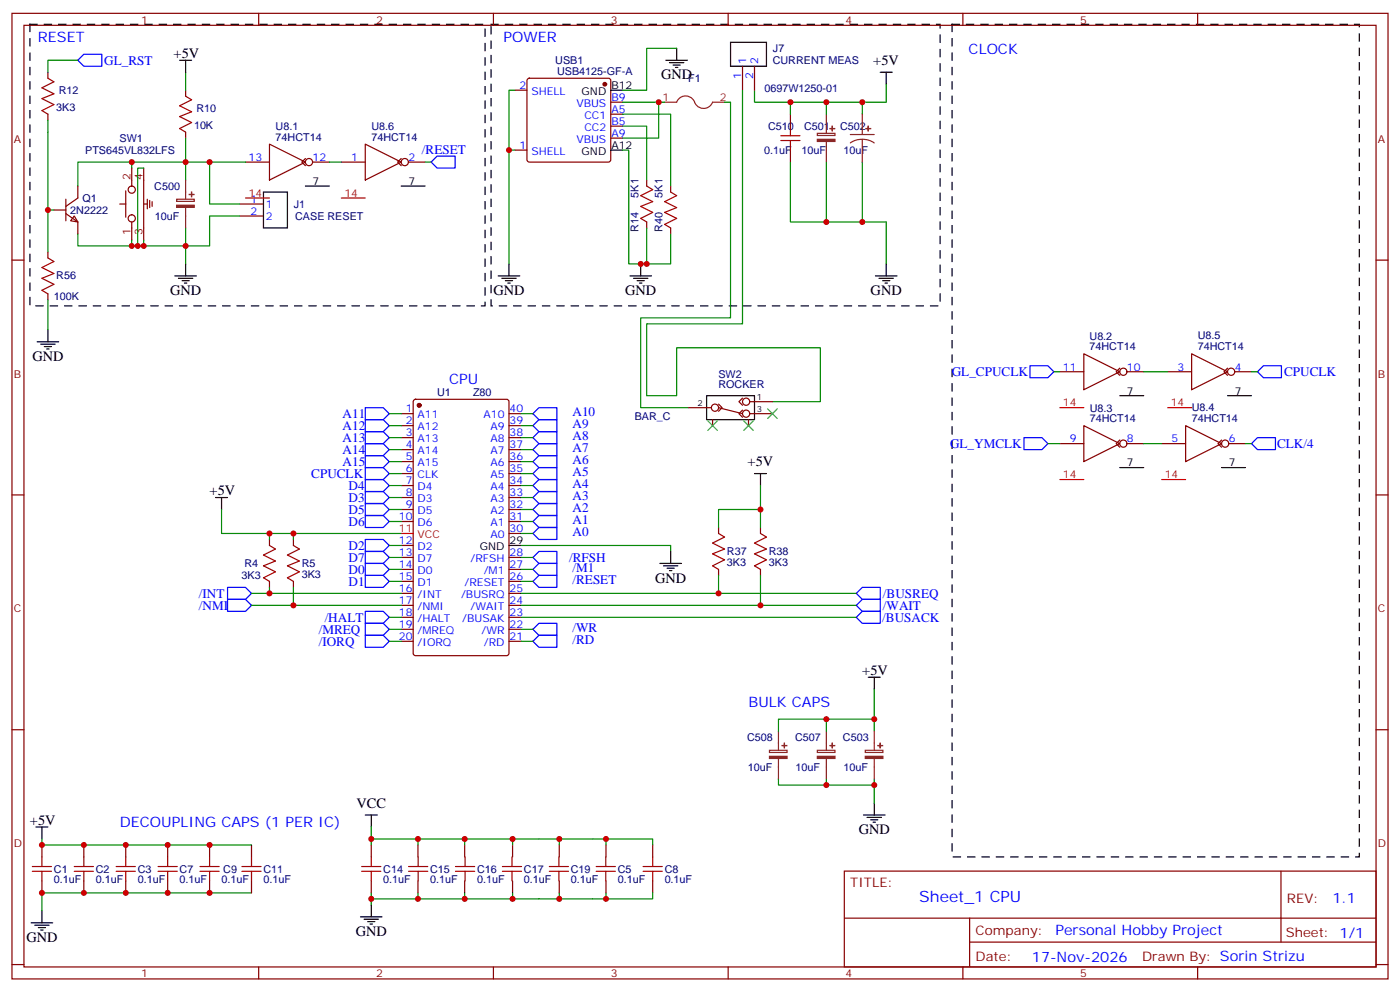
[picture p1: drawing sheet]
<svg xmlns="http://www.w3.org/2000/svg" width="412mm" height="292mm" viewBox="0 0 412 292" stroke-linecap="round" stroke-linejoin="round" font-family="sans-serif">
<g fill="#870000" stroke="#870000" stroke-width=".35">
<circle cx="123.5" cy="119.3" r=".53"/>
<circle cx="178.2" cy="24.8" r=".53"/>
</g>
<g fill="none" stroke="#870000" stroke-width=".35">
<path d="M3.5 3.9h405.4v284.4h-405.4zM7.1 7.5h398.2v277.2h-398.2zM76.2 3.9v3.6M145.3 3.9v3.6M214.5 3.9v3.6M218.7 19.5v7.1M222.2 19.5v7.1M283.6 3.9v3.6M352.8 3.9v3.6M14.1 21.3v1.7M14.1 33.6v1.8M54.7 26.6v1.7"/>
<path d="M54.7 38.9v1.8M151.7 26.6h3.5M155.5 23.2l.4-.2h23.3l.5 .2 .2 .5v23.3l-.2 .5-.5 .2h-23.3l-.5-.2-.2-.5v-23.3zM179.9 30.1h3.5M179.9 33.6h3.5M179.9 37.1h3.5M232.8 33.6v3.5M19.4 58.7v6.3M22.9 54.8v3.5l-3.5 2.5M37 56.2v7.8M38.8 49.5v5.3M42.3 49.5v21.2"/>
<path d="M43.4 58.7v2.8M44.1 59v2.1M44.8 59.4v1.4M72.3 47.7h7.1M79.4 42.4l10.6 5.3-10.6 5.3zM90 46.7l-1.1 1 1.1 1.1M92.1 47.7h4.9M100.5 47.7h7.1M107.6 42.4l10.6 5.3-10.6 5.3zM118.2 46.7l-1.1 1 1.1 1.1M120.3 47.7h4.9M151.7 44.2h3.5"/>
<path d="M179.9 40.7h3.5M190.5 53v1.8M197.6 54.8v1.8M232.8 44.2v3.5M3.5 76.6h3.6M14.1 74.2v1.8M15.9 61.8h3.5M19.4 62.9l3.5 2.5v3.5M21.9 63.6l1 1.8-2.1-.4zM35.3 60.1h1.7M38.8 65.4v5.3M42.3 60.1h1.1"/>
<path d="M70.6 60.1h7M70.6 63.6h7M190.5 65.4v1.7M197.6 67.1v1.8M405.3 76.6h3.6M14.1 86.5v1.8M121.9 117.8l.5-.2h26.8l.7 .4v74.4l-.4 .6-27.1 .1-.6-.5-.1-74.3zM211.7 119l1 1.1-1 1M218.7 117.2l-1 1.1 1 1M220.8 118.3h6.7M312.2 109.5h7.1M319.3 104.2l10.5 5.3-10.5 5.3z"/>
<path d="M329.8 108.4l-1 1.1 1 1M332 109.5h4.9M344 109.5h7M351 104.2l10.6 5.3-10.6 5.3zM361.6 108.4l-1.1 1.1 1.1 1M363.7 109.5h5M118.2 121.8h3.5M118.2 125.3h3.5M118.2 128.9h3.5M118.2 132.4h3.5M118.2 135.9h3.5M118.2 139.5h3.5"/>
<path d="M149.9 121.8h3.6M149.9 125.3h3.6M149.9 128.9h3.6M149.9 132.4h3.6M149.9 135.9h3.6M149.9 139.5h3.6M202.8 120.1h6.7M209.9 123.6v1.7M211.7 120.1l7 1.7M218.7 120.8l-1 1 1 1.1M220.5 123.6v1.7M220.8 121.8h6.7"/>
<path d="M312.2 130.6h7.1M319.3 125.3l10.5 5.3-10.5 5.3zM329.8 129.6l-1 1 1 1.1M332 130.6h4.9M342.2 130.6h7M349.2 125.3l10.6 5.3-10.6 5.3zM359.8 129.6l-1 1 1 1.1M361.9 130.6h5M3.5 145.7h3.6M79.4 158.9v1.7M86.4 158.9v1.7M118.2 143h3.5"/>
<path d="M118.2 146.5h3.5M118.2 150h3.5M118.2 153.6h3.5M149.9 143h3.6M149.9 146.5h3.6M149.9 150h3.6M149.9 153.6h3.6M149.9 157.1h3.6M211.7 155.3v1.8M224 155.3v1.8M405.3 145.7h3.6M79.4 171.2v1.8"/>
<path d="M86.4 171.2v1.8M118.2 160.6h3.5M118.2 164.1h3.5M118.2 167.7h3.5M118.2 171.2h3.5M118.2 174.7h3.5M118.2 178.3h3.5M149.9 164.1h3.6M149.9 167.7h3.6M149.9 171.2h3.6M149.9 174.7h3.6M149.9 178.3h3.6"/>
<path d="M211.7 167.7v1.7M224 167.7v1.7M118.2 181.8h3.5M118.2 185.3h3.5M118.2 188.8h3.5M149.9 181.8h3.6M149.9 185.3h3.6M149.9 188.8h3.6M3.5 214.9h3.6M405.3 214.9h3.6M12.3 248.8v3.5M12.3 259.4v3.5"/>
<path d="M24.7 248.8v3.5M24.7 259.4v3.5M37 248.8v3.5M37 259.4v3.5M49.4 248.8v3.5M49.4 259.4v3.5M61.7 248.8v3.5M61.7 259.4v3.5M74.1 248.8v3.5M74.1 259.4v3.5M109.4 248.8v3.5M109.4 259.4v3.5"/>
<path d="M123.1 248.8v3.5M123.1 259.4v3.5M136.9 248.8v3.5M136.9 259.4v3.5M151 248.8v3.5M151 259.4v3.5M164.7 248.8v3.5M164.7 259.4v3.5M178.5 248.8v3.5M178.5 259.4v3.5M192.3 248.8v3.5M192.3 259.4v3.5"/>
<path d="M248.7 256.5h156.6v28.2h-156.6zM377.3 256.5v20.9M248.7 270.4h156.5M285.6 277.4h119.6M285.6 270.4v14.1M3.5 284h3.6M76.2 284.7v3.6M145.3 284.7v3.6M214.5 284.7v3.6M283.6 284.7v3.6M352.8 284.7v3.6M405.3 284h3.6"/>
<circle cx="38.8" cy="55.8" r="1.06"/>
<circle cx="91" cy="47.7" r="1.06"/>
<circle cx="119.2" cy="47.7" r="1.06"/>
<circle cx="38.8" cy="64.3" r="1.06"/>
<circle cx="219.8" cy="118.3" r="1.06"/>
<circle cx="330.9" cy="109.5" r="1.06"/>
<circle cx="362.7" cy="109.5" r="1.06"/>
<circle cx="210.6" cy="120.1" r="1.06"/>
<circle cx="219.8" cy="121.8" r="1.06"/>
<circle cx="330.9" cy="130.6" r="1.06"/>
<circle cx="360.9" cy="130.6" r="1.06"/>
</g>
<path d="M72.3 58.3h7.1M100.5 58.3h7.1M312.2 120.1h7.1M344 120.1h7M118.2 157.1h3.5M312.2 141.2h7.1M342.2 141.2h7" fill="none" stroke="#f00" stroke-width=".35"/>
<g fill="none" stroke="#000" stroke-width=".35">
<path d="M52.9 17.7h3.5M54.7 17.7v3.6M196.1 17.7h6.4M197.2 18.5h4.2M198.3 19.2h2.1M199 19.9h.7M199.3 14.2v3.5M215.2 12.5h10.6v7h-10.6zM179.9 26.6h3.5M259.3 21.3h3.5M261.1 21.3v3.5M77.6 56.6h7.1v10.5h-7.1z"/>
<path d="M90 54.8h7M118.2 54.8h7M179.9 44.2h3.5M54.7 77.7v3.5M149.9 77.7v3.5M188.7 77.7v3.5M261.1 77.7v3.5M14.1 97.1v3.5M51.5 81.2h6.4M52.6 82h4.2M53.6 82.7h2.1M54.3 83.4h.7"/>
<path d="M146.8 81.2h6.3M147.8 82h4.2M148.9 82.7h2.1M149.6 83.4h.7M185.6 81.2h6.3M186.6 82h4.3M187.7 82.7h2.1M188.4 83.4h.7M257.9 81.2h6.3M258.9 82h4.3M260 82.7h2.1M260.7 83.4h.7"/>
<path d="M10.9 100.6h6.4M12 101.4h4.2M13.1 102.1h2.1M13.8 102.8h.7M208.1 116.5h14.1v7.1h-14.1zM329.8 116.5h7.1M361.6 116.5h7.1M222.2 139.5h3.6M224 139.5v3.5M329.8 137.7h7.1M359.8 137.7h7.1M63.5 146.5h3.5"/>
<path d="M65.3 146.5v3.5M149.9 160.6h3.6M194.4 165.9h6.3M195.4 166.6h4.3M196.5 167.3h2.1M197.2 168h.7M197.6 162.4v3.5M255.8 199.4h3.5M257.5 199.4v3.6M107.6 240h3.5M109.4 240v3.5M254.4 240h6.3"/>
<path d="M257.5 236.5v3.5M10.6 243.5h3.5M12.3 243.5v3.6M255.4 240.7h4.2M256.5 241.4h2.1M257.2 242.1h.7M9.2 271.7h6.3M10.2 272.5h4.3M11.3 273.2h2.1M12 273.9h.7M12.3 268.2v3.5M106.2 270h6.3"/>
<path d="M107.2 270.7h4.3M108.3 271.4h2.1M109 272.1h.7M109.4 266.5v3.5"/>
</g>
<g fill="none" stroke="#a10000" stroke-width=".35">
<path d="M14.1 23l1.8 1.1-3.6 1.8 3.6 1.7-3.6 1.4 3.6 1.8-3.6 1.8 1.8 1M54.7 28.3l1.7 1.1-3.5 1.8 3.5 1.7-3.5 1.4 3.5 1.8-3.5 1.8 1.8 1M230 40h5.7M232.8 37.1v2.9M190.5 54.8l1.8 1-3.6 1.8 3.6 1.8-3.6 1.4 3.6 1.7-3.6 1.8 1.8 1.1M197.6 56.6l1.7 1-3.5 1.8 3.5 1.7-3.5 1.4 3.5 1.8-3.5 1.8 1.8 1M230 41.4h5.7M232.8 41.4v2.8M14.1 76l1.8 1-3.6 1.8 3.6 1.7-3.6 1.5 3.6 1.7-3.6 1.8 1.8 1M211.7 157.1l1.7 1.1-3.5 1.7 3.5 1.8-3.5 1.4 3.5 1.8-3.5 1.7 1.8 1.1M224 157.1l1.8 1.1-3.6 1.7 3.6 1.8-3.6 1.4 3.6 1.8-3.6 1.7 1.8 1.1M79.4 160.6l1.7 1.1-3.5 1.7 3.5 1.8-3.5 1.4 3.5 1.8-3.5 1.7 1.8 1.1"/>
<path d="M86.4 160.6l1.8 1.1-3.5 1.7 3.5 1.8-3.5 1.4 3.5 1.8-3.5 1.7 1.7 1.1M9.5 256.6h5.7M9.5 255.2h5.7M12.3 252.3v2.9M12.3 256.6v2.8M21.9 256.6h5.6M21.9 255.2h5.6M24.7 252.3v2.9M24.7 256.6v2.8M34.2 256.6h5.7M34.2 255.2h5.7M37 252.3v2.9"/>
<path d="M37 256.6v2.8M46.6 256.6h5.6M46.6 255.2h5.6M49.4 252.3v2.9M49.4 256.6v2.8M58.9 256.6h5.7M58.9 255.2h5.7M61.7 252.3v2.9M61.7 256.6v2.8M71.3 256.6h5.6M71.3 255.2h5.6M74.1 252.3v2.9"/>
<path d="M74.1 256.6v2.8M106.5 256.6h5.7M106.5 255.2h5.7M109.4 252.3v2.9M109.4 256.6v2.8M120.4 256.6h5.6M120.4 255.2h5.6M123.2 252.3v2.9M123.2 256.6v2.8M134.2 256.6h5.6M134.2 255.2h5.6M137 252.3v2.9"/>
<path d="M137 256.6v2.8M148 256.6h5.6M148 255.2h5.6M150.8 252.3v2.9M150.8 256.6v2.8M161.8 256.6h5.7M161.8 255.2h5.7M164.6 252.3v2.9M164.6 256.6v2.8M175.6 256.6h5.7M175.6 255.2h5.7M178.4 252.3v2.9"/>
<path d="M178.4 256.6v2.8M189.4 256.6h5.7M189.4 255.2h5.7M192.3 252.3v2.9M192.3 256.6v2.8"/>
</g>
<g fill="none" stroke="#008700" stroke-width=".35">
<path d="M22.9 17.7h-8.8v3.6M199.3 14.2h-8.8v12.4h-7.1M14.1 35.4v26.4M54.7 21.3v5.3M151.7 26.6h-1.8v17.6h1.8M183.4 37.1h7.1v15.9M183.4 33.6h14.2v21.2M183.4 30.1h12.4M194 30.1v10.6h-10.6M213.4 30.1h1.8v63.5h-26.5v26.5h14.1M218.7 26.6v68.8h-28.2v21.1h8.8v-14.1h42.4v15.9h-14.2M222.2 26.6v3.5h31.8v3.5"/>
<path d="M232.8 30.1v3.5M243.4 30.1v3.5M261.1 24.8v5.3h-7.1M38.8 47.7h-15.9v7.1M42.3 49.5h-1.7v22.9M54.7 40.7v12.3M61.7 47.7v12.4h8.9M72.3 47.7h-33.5v1.8M97 47.7h3.5M125.2 47.7h1.8M149.9 44.2v33.5M183.4 44.2h1.8v33.5h5.3v-10.6"/>
<path d="M232.8 47.7v17.7h28.3v12.3M243.4 47.7v17.7M254 47.7v17.7M15.9 61.8h-1.8v12.4M22.9 68.9v3.5h15.9v-1.7M42.3 70.7v1.7M54.7 67.1v10.6M70.6 63.6h-8.9v8.8h-22.9M197.6 68.9v8.8h-7.1M14.1 88.3v8.8M310.4 109.5h1.8M336.9 109.5h7.1"/>
<path d="M368.7 109.5h1.7M114.7 121.8h3.5M114.7 139.5h3.5M114.7 135.9h3.5M114.7 132.4h3.5M114.7 128.9h3.5M114.7 125.3h3.5M153.5 121.8h3.5M153.5 139.5h3.5M153.5 135.9h3.5M153.5 132.4h3.5M153.5 128.9h3.5"/>
<path d="M153.5 125.3h3.5M308.7 130.6h3.5M336.9 130.6h5.3M366.9 130.6h1.8M65.3 150v7.1h14.1M86.4 157.1v1.8M114.7 153.6h3.5M114.7 150h3.5M114.7 146.5h3.5M114.7 143h3.5M118.2 157.1h-38.8v1.8M153.5 157.1h3.5"/>
<path d="M153.5 153.6h3.5M153.5 150h3.5M153.5 146.5h3.5M153.5 143h3.5M211.7 155.3v-5.3h12.3v5.3M224 143v7M74.1 178.3h44.1M74.1 174.7h44.1M79.4 173v1.7M86.4 173v5.3M114.7 167.7h3.5M114.7 171.2h3.5"/>
<path d="M114.7 160.6h3.5M114.7 164.1h3.5M153.5 160.6h44.1v1.8M153.5 167.7h3.5M153.5 171.2h3.5M153.5 164.1h3.5M211.7 169.4v5.3h-58.2M211.7 174.7h40.5M224 169.4v8.9h-70.5M224 178.3h28.2M114.7 185.3h3.5M114.7 188.8h3.5"/>
<path d="M114.7 181.8h3.5M153.5 185.3h3.5M153.5 188.8h3.5M153.5 181.8h98.7M243.4 215.3v-3.5h14.1v3.5M243.4 211.8h-14.1v3.5M257.5 203v8.8M229.3 229.4v1.8h14.1M243.4 229.4v1.8h14.1v-1.8M257.5 231.2v5.3M12.3 247.1v1.7h61.8M109.4 248.8v-1.7h82.9v1.7"/>
<path d="M109.4 243.5v3.6M123.1 247.1v1.7M136.9 247.1v1.7M151 247.1v1.7M164.7 247.1v1.7M178.5 247.1v1.7M74.1 262.9h-61.8v5.3M109.4 262.9v1.8h82.9v-1.8M109.4 264.7v1.8M123.1 262.9v1.8M136.9 262.9v1.8M151 262.9v1.8"/>
<path d="M164.7 262.9v1.8M178.5 262.9v1.8"/>
</g>
<g fill="none" stroke="#00f" stroke-width=".35">
<path d="M22.9 17.7l1.8-1.7h5.3v3.5h-5.3zM127 47.7l1.8-1.7h5.3v3.5h-5.3zM303.4 107.7h5.3l1.7 1.8-1.7 1.7h-5.3zM370.4 109.5l1.8-1.8h5.3v3.5h-5.3zM107.6 120.1h5.3l1.8 1.7-1.8 1.8h-5.3zM107.6 123.6h5.3l1.8 1.7-1.8 1.8h-5.3zM107.6 127.1h5.3l1.8 1.8-1.8 1.7h-5.3zM107.6 130.6h5.3l1.8 1.8-1.8 1.8h-5.3zM107.6 134.2h5.3l1.8 1.7-1.8 1.8h-5.3zM107.6 137.7h5.3l1.8 1.8-1.8 1.7h-5.3zM157 121.8l1.7-1.7h5.3v3.5h-5.3zM157 125.3l1.7-1.7h5.3v3.5h-5.3z"/>
<path d="M157 128.9l1.7-1.8h5.3v3.5h-5.3zM157 132.4l1.7-1.8h5.3v3.6h-5.3zM157 135.9l1.7-1.7h5.3v3.5h-5.3zM157 139.5l1.7-1.8h5.3v3.5h-5.3zM301.6 128.9h5.3l1.8 1.7-1.8 1.8h-5.3zM370.4 128.9h5.3v3.5h-5.3l-1.7-1.8zM107.6 141.2h5.3l1.8 1.8-1.8 1.7h-5.3zM107.6 144.7h5.3l1.8 1.8-1.8 1.8h-5.3zM107.6 148.3h5.3l1.8 1.7-1.8 1.8h-5.3zM107.6 151.8h5.3l1.8 1.8-1.8 1.7h-5.3zM107.6 158.9h5.3l1.8 1.7-1.8 1.8h-5.3zM157 143l1.7-1.8h5.3v3.5h-5.3z"/>
<path d="M157 146.5l1.7-1.8h5.3v3.6h-5.3zM157 150l1.7-1.7h5.3v3.5h-5.3zM157 153.6l1.7-1.8h5.3v3.5h-5.3zM157 157.1l1.7-1.8h5.3v3.6h-5.3zM67 173h5.3l1.8 1.7-1.8 1.8h-5.3zM67 176.5h5.3l1.8 1.8-1.8 1.7h-5.3zM107.6 162.4h5.3l1.8 1.7-1.8 1.8h-5.3zM107.6 165.9h5.3l1.8 1.8-1.8 1.7h-5.3zM107.6 169.4h5.3l1.8 1.8-1.8 1.8h-5.3zM157 171.2l1.7-1.8h5.3v3.6h-5.3zM157 167.7l1.7-1.8h5.3v3.5h-5.3zM157 164.1l1.7-1.7h5.3v3.5h-5.3z"/>
<path d="M252.2 178.3l1.8-1.8h5.3v3.5h-5.3zM252.2 174.7l1.8-1.7h5.3v3.5h-5.3zM107.6 180h5.3l1.8 1.8-1.8 1.8h-5.3zM107.6 183.6h5.3l1.8 1.7-1.8 1.8h-5.3zM107.6 187.1h5.3l1.8 1.7-1.8 1.8h-5.3zM157 188.8l1.7-1.7h5.3v3.5h-5.3zM157 185.3l1.7-1.7h5.3v3.5h-5.3zM254 180h5.3v3.6h-5.3l-1.8-1.8z"/>
</g>
<path d="M8.8 7.2h134.1v82.9h-134.1zM144.6 7.2h132.3v82.9h-132.3zM280.5 7.2h119.9v245.1h-119.9z" fill="none" stroke="#000" stroke-width=".35" stroke-dasharray="2.1 2.1"/>
<g fill="none" stroke="#8c2424" stroke-width=".35">
<path d="M195.8 30.1h3.5a2.91 2.91 0 0 1 3-1.8 2.91 2.91 0 0 1 2.6 2.4 2.82 2.82 0 0 0 2.7 1.2 2.82 2.82 0 0 0 2.3-1.8h3.5M240.8 39.3h5.2v.6h-5.2zM243.4 33.6v5.7M250.5 39.6h7M254 33.6v6M52 58.7h5.2v.6h-5.2zM54.7 53v5.7M243.4 41.7v6M254 41l-1.9 .3-1.6 .8M254 41l1.9 .3 1.6 .8M254 41v6.7M54.7 61.1v6"/>
<path d="M229.3 215.3v5.6M243.4 215.3v5.6M257.5 215.3v5.6M226.7 220.9h5.1v.7h-5.1zM229.3 223.4v6M240.8 220.9h5.2v.7h-5.2zM243.4 223.4v6M254.9 220.9h5.2v.7h-5.2zM257.5 223.4v6"/>
</g>
<g fill="#8c2424" stroke="#8c2424" stroke-width=".35">
<path d="M240.8 41h5.2v.7h-5.2z"/>
<path d="M244.5 37.9h1.4z"/>
<path d="M245.1 37.1l.1 1.5z"/>
<path d="M255.1 37.9h1.4z"/>
<path d="M255.7 37.1l.1 1.5z"/>
<path d="M52 60.4h5.2v.7h-5.2z"/>
<path d="M55.7 57.3h1.4z"/>
<path d="M56.4 56.6v1.4z"/>
<path d="M240.8 222.7h5.2v.6h-5.2z"/>
<path d="M244.5 219.5l1.4 .1z"/>
<path d="M245.1 218.8l.1 1.4z"/>
<path d="M226.7 222.7h5.1v.6h-5.1z"/>
<path d="M230.4 219.5l1.4 .1z"/>
<path d="M231 218.8l.1 1.4z"/>
<path d="M254.9 222.7h5.2v.6h-5.2z"/>
<path d="M258.6 219.5l1.4 .1z"/>
<path d="M259.3 218.8v1.4z"/>
</g>
<path d="M208.5 123.9l2.8 2.9M211.3 123.9l-2.8 2.9M219.1 123.9l2.8 2.9M221.9 123.9l-2.8 2.9M226.1 120.4l2.9 2.8M229 120.4l-2.9 2.8" fill="none" stroke="#3c3" stroke-width=".35"/>
<g fill="#c00">
<circle cx="54.7" cy="47.7" r=".88"/>
<circle cx="79.4" cy="174.7" r=".88"/>
<circle cx="86.4" cy="178.3" r=".88"/>
<circle cx="54.7" cy="72.4" r=".88"/>
<circle cx="243.4" cy="65.4" r=".88"/>
<circle cx="254" cy="65.4" r=".88"/>
<circle cx="149.9" cy="44.2" r=".88"/>
<circle cx="188.7" cy="77.7" r=".88"/>
<circle cx="254" cy="30.1" r=".88"/>
<circle cx="243.4" cy="30.1" r=".88"/>
<circle cx="194" cy="30.1" r=".88"/>
<circle cx="224" cy="178.3" r=".88"/>
<circle cx="224" cy="150" r=".88"/>
<circle cx="86.4" cy="157.1" r=".88"/>
<circle cx="79.4" cy="157.1" r=".88"/>
<circle cx="211.7" cy="174.7" r=".88"/>
<circle cx="190.5" cy="77.7" r=".88"/>
<circle cx="232.8" cy="30.1" r=".88"/>
<circle cx="12.3" cy="262.9" r=".88"/>
<circle cx="109.4" cy="264.7" r=".88"/>
<circle cx="243.4" cy="211.8" r=".88"/>
<circle cx="243.4" cy="231.2" r=".88"/>
<circle cx="38.8" cy="72.4" r=".88"/>
<circle cx="38.8" cy="47.7" r=".88"/>
<circle cx="14.1" cy="61.8" r=".88"/>
<circle cx="42.3" cy="72.4" r=".88"/>
<circle cx="40.6" cy="72.4" r=".88"/>
<circle cx="61.7" cy="47.7" r=".88"/>
<circle cx="12.3" cy="248.8" r=".88"/>
<circle cx="24.7" cy="262.9" r=".88"/>
<circle cx="24.7" cy="248.8" r=".88"/>
<circle cx="37" cy="262.9" r=".88"/>
<circle cx="37" cy="248.8" r=".88"/>
<circle cx="49.4" cy="262.9" r=".88"/>
<circle cx="49.4" cy="248.8" r=".88"/>
<circle cx="61.7" cy="262.9" r=".88"/>
<circle cx="61.7" cy="248.8" r=".88"/>
<circle cx="109.4" cy="247.1" r=".88"/>
<circle cx="123.1" cy="247.1" r=".88"/>
<circle cx="136.9" cy="247.1" r=".88"/>
<circle cx="151" cy="247.1" r=".88"/>
<circle cx="164.7" cy="247.1" r=".88"/>
<circle cx="178.5" cy="247.1" r=".88"/>
<circle cx="123.1" cy="264.7" r=".88"/>
<circle cx="136.9" cy="264.7" r=".88"/>
<circle cx="151" cy="264.7" r=".88"/>
<circle cx="164.7" cy="264.7" r=".88"/>
<circle cx="178.5" cy="264.7" r=".88"/>
<circle cx="257.5" cy="211.8" r=".88"/>
<circle cx="257.5" cy="231.2" r=".88"/>
</g>
<text font-size="4.6" fill="#00f" x="270.8" y="265.5">Sheet_1 CPU</text>
<g font-size="4.2" fill="#00f">
<text x="11.1" y="12.4">RESET</text>
<text x="148.4" y="12.5">POWER</text>
<text x="285.3" y="16">CLOCK</text>
<text x="132.3" y="113">CPU</text>
<text x="220.5" y="208.2">BULK CAPS</text>
<text x="35.3" y="243.5">DECOUPLING CAPS (1 PER IC)</text>
<text x="392.5" y="265.8">1.1</text>
<text x="310.9" y="275.3">Personal Hobby Project</text>
<text x="304" y="283.1">17-Nov-2026</text>
</g>
<g font-size="4.2">
<text x="51.2" y="17">+5V</text>
<text x="194.7" y="23.4">GND</text>
<text x="257.3" y="19.2">+5V</text>
<text x="50.1" y="86.9">GND</text>
<text x="145.3" y="86.9">GND</text>
<text x="184.1" y="86.9">GND</text>
<text x="256.5" y="86.9">GND</text>
<text x="9.5" y="106.3">GND</text>
<text x="220.2" y="137.3">+5V</text>
<text x="61.7" y="145.8">+5V</text>
<text x="193" y="171.6">GND</text>
<text x="254" y="198.7">+5V</text>
<text x="105" y="237.9">VCC</text>
<text x="8.8" y="242.8">+5V</text>
<text x="252.9" y="245.6">GND</text>
<text x="104.8" y="275.6">GND</text>
<text x="7.8" y="277.4">GND</text>
</g>
<g font-size="3.9" fill="#00f">
<text x="30.7" y="19">GL_RST</text>
<text x="124.3" y="45.5">/RESET</text>
<text x="280.4" y="110.7">GL_CPUCLK</text>
<text x="378.3" y="110.6">CPUCLK</text>
<text x="100.9" y="123.1">A11</text>
<text x="168.6" y="122.5">A10</text>
<text x="100.9" y="126.6">A12</text>
<text x="100.9" y="130.2">A13</text>
<text x="168.6" y="126.1">A9</text>
<text x="168.6" y="129.6">A8</text>
<text x="279.8" y="131.9">GL_YMCLK</text>
<text x="376.2" y="131.9">CLK/4</text>
<text x="100.9" y="133.7">A14</text>
<text x="100.9" y="137.2">A15</text>
<text x="168.6" y="133.1">A7</text>
<text x="168.6" y="136.6">A6</text>
<text x="91.7" y="140.7">CPUCLK</text>
<text x="168.6" y="140.2">A5</text>
<text x="168.6" y="143.7">A4</text>
<text x="102.7" y="144.3">D4</text>
<text x="102.7" y="147.8">D3</text>
<text x="168.6" y="147.2">A3</text>
<text x="102.7" y="151.3">D5</text>
<text x="102.7" y="154.9">D6</text>
<text x="168.6" y="150.7">A2</text>
<text x="168.6" y="154.3">A1</text>
<text x="102.7" y="161.9">D2</text>
<text x="168.6" y="157.8">A0</text>
<text x="102.7" y="165.5">D7</text>
<text x="167.7" y="165.4">/RFSH</text>
<text x="102.7" y="169">D0</text>
<text x="102.7" y="172.5">D1</text>
<text x="168.6" y="171.9">/RESET</text>
<text x="168.6" y="168.4">/M1</text>
<text x="58.6" y="176">/INT</text>
<text x="58.6" y="179.6">/NMI</text>
<text x="260.1" y="179.6">/WAIT</text>
<text x="260.1" y="176.1">/BUSREQ</text>
<text x="95.6" y="183.1">/HALT</text>
<text x="259.9" y="183.1">/BUSACK</text>
<text x="93.9" y="186.6">/MREQ</text>
<text x="93.9" y="190.1">/IORQ</text>
<text x="168.6" y="189.6">/RD</text>
<text x="168.6" y="186">/WR</text>
</g>
<g font-size="3.9" fill="#800">
<text x="250.5" y="261.1">TITLE:</text>
<text x="379.1" y="265.8">REV:</text>
<text x="287.4" y="275.3">Company:</text>
<text x="378.7" y="275.9">Sheet: 1/1</text>
<text x="287.4" y="283">Date:</text>
<text x="336.4" y="283.1">Drawn By: Sorin Strizu</text>
</g>
<g font-size="3.2" fill="#800">
<text x="41.6" y="6.9">1</text>
<text x="110.8" y="6.9">2</text>
<text x="179.9" y="6.9">3</text>
<text x="249.1" y="6.9">4</text>
<text x="318.2" y="6.9">5</text>
<text x="4.1" y="42">A</text>
<text x="405.9" y="42">A</text>
<text x="38.5" y="53" transform="rotate(-90 38.5 53)">2</text>
<text x="42" y="53" transform="rotate(-90 42 53)">4</text>
<text x="38.5" y="69.1" transform="rotate(-90 38.5 69.1)">1</text>
<text x="42" y="69.1" transform="rotate(-90 42 69.1)">3</text>
<text x="4.1" y="111.2">B</text>
<text x="405.9" y="111.2">B</text>
<text x="4.1" y="180.3">C</text>
<text x="405.9" y="180.3">C</text>
<text x="4.1" y="249.5">D</text>
<text x="405.9" y="249.5">D</text>
<text x="41.6" y="287.7">1</text>
<text x="110.8" y="287.7">2</text>
<text x="179.9" y="287.7">3</text>
<text x="249.1" y="287.7">4</text>
<text x="318.2" y="287.7">5</text>
</g>
<g font-size="3.2" fill="#000080">
<text x="227.7" y="15.4">J7</text>
<text x="163.6" y="18.9">USB1</text>
<text x="164.1" y="22">USB4125-GF-A</text>
<text x="227.6" y="19">CURRENT MEAS</text>
<text x="17.3" y="27.7">R12</text>
<text x="202.7" y="24.2">F1</text>
<text x="225.2" y="27.2">0697W1250-01</text>
<text x="16.6" y="32.6">3K3</text>
<text x="57.9" y="33">R10</text>
<text x="35.2" y="41.8">SW1</text>
<text x="57.1" y="37.9">10K</text>
<text x="81.2" y="41.4">74HCT14</text>
<text x="81.2" y="38.2">U8.1</text>
<text x="109.4" y="41.4">74HCT14</text>
<text x="109.4" y="38.2">U8.6</text>
<text x="226.3" y="38.3">C510</text>
<text x="236.9" y="38.3">C501</text>
<text x="247.5" y="38.3">C502</text>
<text x="25.1" y="45.4">PTS645VL832LFS</text>
<text x="225.1" y="45.3">0.1uF</text>
<text x="236.1" y="45.3">10uF</text>
<text x="248.5" y="45.3">10uF</text>
<text x="24.3" y="59.5">Q1</text>
<text x="45.5" y="55.9">C500</text>
<text x="188.1" y="58.2" transform="rotate(-90 188.1 58.2)">5K1</text>
<text x="195.2" y="58.2" transform="rotate(-90 195.2 58.2)">5K1</text>
<text x="20.7" y="63.1">2N2222</text>
<text x="45.6" y="64.7">10uF</text>
<text x="86.6" y="61.2">J1</text>
<text x="87" y="64.7">CASE RESET</text>
<text x="188.1" y="68.4" transform="rotate(-90 188.1 68.4)">R14</text>
<text x="195.2" y="68.4" transform="rotate(-90 195.2 68.4)">R40</text>
<text x="16.6" y="82.3">R56</text>
<text x="15.9" y="88.3">100K</text>
<text x="321" y="100.1">U8.2</text>
<text x="352.8" y="99.9">U8.5</text>
<text x="320.9" y="103.1">74HCT14</text>
<text x="352.8" y="103.1">74HCT14</text>
<text x="211.6" y="111.2">SW2</text>
<text x="128.8" y="116.5">U1</text>
<text x="139.3" y="116.5">Z80</text>
<text x="211.6" y="114.3">ROCKER</text>
<text x="187" y="123.6">BAR_C</text>
<text x="321" y="124.3">74HCT14</text>
<text x="321" y="121.2">U8.3</text>
<text x="351.1" y="124.3">74HCT14</text>
<text x="351.1" y="121.1">U8.4</text>
<text x="72" y="167">R4</text>
<text x="88.9" y="167">R5</text>
<text x="214.1" y="166.6">3K3</text>
<text x="214.1" y="163.4">R37</text>
<text x="226.5" y="166.6">3K3</text>
<text x="226.5" y="163.4">R38</text>
<text x="71.2" y="170.6">3K3</text>
<text x="88.9" y="170.1">3K3</text>
<text x="220.1" y="218.2">C508</text>
<text x="234.2" y="218.2">C507</text>
<text x="248.3" y="218.2">C503</text>
<text x="220.3" y="227">10uF</text>
<text x="234.4" y="227">10uF</text>
<text x="248.5" y="227">10uF</text>
<text x="15.9" y="256.9">C1</text>
<text x="28.2" y="256.9">C2</text>
<text x="40.6" y="256.9">C3</text>
<text x="52.9" y="256.9">C7</text>
<text x="65.8" y="257.1">C9</text>
<text x="77.6" y="256.9">C11</text>
<text x="112.9" y="256.9">C14</text>
<text x="126.7" y="256.9">C15</text>
<text x="140.5" y="256.9">C16</text>
<text x="154.3" y="256.9">C17</text>
<text x="168.2" y="256.9">C19</text>
<text x="182" y="256.9">C5</text>
<text x="195.8" y="256.9">C8</text>
<text x="15.9" y="260.1">0.1uF</text>
<text x="28.2" y="260.1">0.1uF</text>
<text x="40.6" y="260.1">0.1uF</text>
<text x="52.9" y="260.1">0.1uF</text>
<text x="65.3" y="260.1">0.1uF</text>
<text x="77.6" y="260.1">0.1uF</text>
<text x="112.9" y="260.1">0.1uF</text>
<text x="126.7" y="260.1">0.1uF</text>
<text x="140.5" y="260.1">0.1uF</text>
<text x="154.3" y="260.1">0.1uF</text>
<text x="168.2" y="260.1">0.1uF</text>
<text x="182" y="260.1">0.1uF</text>
<text x="195.8" y="260.1">0.1uF</text>
</g>
<g font-size="3.2" fill="#00f">
<text x="218.4" y="23.3" transform="rotate(-90 218.4 23.3)">1</text>
<text x="219.8" y="18.8" transform="rotate(-90 219.8 18.8)">1</text>
<text x="221.9" y="23.3" transform="rotate(-90 221.9 23.3)">2</text>
<text x="223.3" y="18.8" transform="rotate(-90 223.3 18.8)">2</text>
<text x="153" y="26.2">2</text>
<text x="156.5" y="28">SHELL</text>
<text x="180.1" y="29.7">B9</text>
<text x="169.8" y="31.5">VBUS</text>
<text x="172.2" y="35">CC1</text>
<text x="180.1" y="33.3">A5</text>
<text x="172.2" y="38.6">CC2</text>
<text x="180.1" y="36.8">B5</text>
<text x="180.1" y="40.3">A9</text>
<text x="73.2" y="47.4">13</text>
<text x="92.1" y="47.4">12</text>
<text x="103.5" y="47.4">1</text>
<text x="120.3" y="47.4">2</text>
<text x="153" y="43.9">1</text>
<text x="156.5" y="45.6">SHELL</text>
<text x="169.8" y="42.1">VBUS</text>
<text x="73.8" y="59.7">1</text>
<text x="73.8" y="63.3">2</text>
<text x="78.3" y="61.1">1</text>
<text x="78.3" y="64.7">2</text>
<text x="313.1" y="109.1">11</text>
<text x="332" y="109.1">10</text>
<text x="346.9" y="109.1">3</text>
<text x="363.7" y="109.1">4</text>
<text x="119.5" y="121.5">1</text>
<text x="119.5" y="125">2</text>
<text x="123" y="123.2">A11</text>
<text x="142.4" y="123.2">A10</text>
<text x="150.1" y="125">39</text>
<text x="150.1" y="121.5">40</text>
<text x="119.5" y="128.5">3</text>
<text x="123" y="126.8">A12</text>
<text x="123" y="130.3">A13</text>
<text x="144.4" y="130.3">A8</text>
<text x="144.4" y="126.8">A9</text>
<text x="150.1" y="128.5">38</text>
<text x="315.1" y="130.3">9</text>
<text x="332" y="130.3">8</text>
<text x="345.1" y="130.3">5</text>
<text x="361.9" y="130.3">6</text>
<text x="119.5" y="132">4</text>
<text x="119.5" y="135.6">5</text>
<text x="123" y="133.8">A14</text>
<text x="123" y="137.3">A15</text>
<text x="144.4" y="137.3">A6</text>
<text x="144.4" y="133.8">A7</text>
<text x="150.1" y="135.6">36</text>
<text x="150.1" y="132">37</text>
<text x="119.5" y="139.1">6</text>
<text x="119.5" y="142.6">7</text>
<text x="123" y="140.9">CLK</text>
<text x="144.4" y="140.9">A5</text>
<text x="150.1" y="142.6">34</text>
<text x="150.1" y="139.1">35</text>
<text x="119.5" y="146.2">8</text>
<text x="119.5" y="149.7">9</text>
<text x="123" y="144.4">D4</text>
<text x="123" y="147.9">D3</text>
<text x="144.4" y="147.9">A3</text>
<text x="144.4" y="144.4">A4</text>
<text x="150.1" y="149.7">32</text>
<text x="150.1" y="146.2">33</text>
<text x="117.5" y="153.2">10</text>
<text x="123" y="151.4">D5</text>
<text x="123" y="155">D6</text>
<text x="144.4" y="155">A1</text>
<text x="144.4" y="151.4">A2</text>
<text x="150.1" y="153.2">31</text>
<text x="117.5" y="160.3">12</text>
<text x="144.4" y="158.5">A0</text>
<text x="150.1" y="156.7">30</text>
<text x="117.5" y="163.8">13</text>
<text x="117.5" y="167.3">14</text>
<text x="123" y="162">D2</text>
<text x="123" y="165.6">D7</text>
<text x="138.6" y="165.6">/RFSH</text>
<text x="150.1" y="167.3">27</text>
<text x="150.1" y="163.8">28</text>
<text x="117.5" y="170.9">15</text>
<text x="123" y="169.1">D0</text>
<text x="123" y="172.6">D1</text>
<text x="136.8" y="172.6">/RESET</text>
<text x="142.5" y="169.1">/M1</text>
<text x="150.1" y="170.9">26</text>
<text x="117.5" y="174.4">16</text>
<text x="117.5" y="177.9">17</text>
<text x="123" y="176.1">/INT</text>
<text x="123" y="179.7">/NMI</text>
<text x="135.8" y="176.1">/BUSRQ</text>
<text x="138.6" y="179.7">/WAIT</text>
<text x="150.1" y="177.9">24</text>
<text x="150.1" y="174.4">25</text>
<text x="117.5" y="181.4">18</text>
<text x="117.5" y="185">19</text>
<text x="123" y="183.2">/HALT</text>
<text x="136.2" y="183.2">/BUSAK</text>
<text x="150.1" y="185">22</text>
<text x="150.1" y="181.4">23</text>
<text x="117.5" y="188.5">20</text>
<text x="123" y="186.7">/MREQ</text>
<text x="123" y="190.3">/IORQ</text>
<text x="141.8" y="186.7">/WR</text>
<text x="142.5" y="190.3">/RD</text>
<text x="150.1" y="188.5">21</text>
</g>
<g font-size="3.2">
<text x="171.3" y="28">GND</text>
<text x="180.1" y="26.2">B12</text>
<text x="171.3" y="45.6">GND</text>
<text x="180.1" y="43.9">A12</text>
<text x="92.1" y="54.4">7</text>
<text x="120.3" y="54.4">7</text>
<text x="332" y="116.2">7</text>
<text x="363.7" y="116.2">7</text>
<text x="332" y="137.3">7</text>
<text x="361.9" y="137.3">7</text>
<text x="150.1" y="160.3">29</text>
<text x="141.3" y="162">GND</text>
</g>
<g font-size="3.2" fill="#8d2323">
<text x="195.2" y="29.7">1</text>
<text x="212" y="29.7">2</text>
</g>
<g font-size="3.2" fill="#f00">
<text x="73.2" y="58">14</text>
<text x="101.4" y="58">14</text>
<text x="313.1" y="119.7">14</text>
<text x="344.9" y="119.7">14</text>
<text x="313.1" y="140.9">14</text>
<text x="343.1" y="140.9">14</text>
<text x="117.5" y="156.7">11</text>
<text x="123" y="158.5">VCC</text>
</g>
<g font-size="2.5">
<text x="205.5" y="119.7">2</text>
<text x="223" y="117.9">1</text>
<text x="223" y="121.5">3</text>
</g>
</svg>
